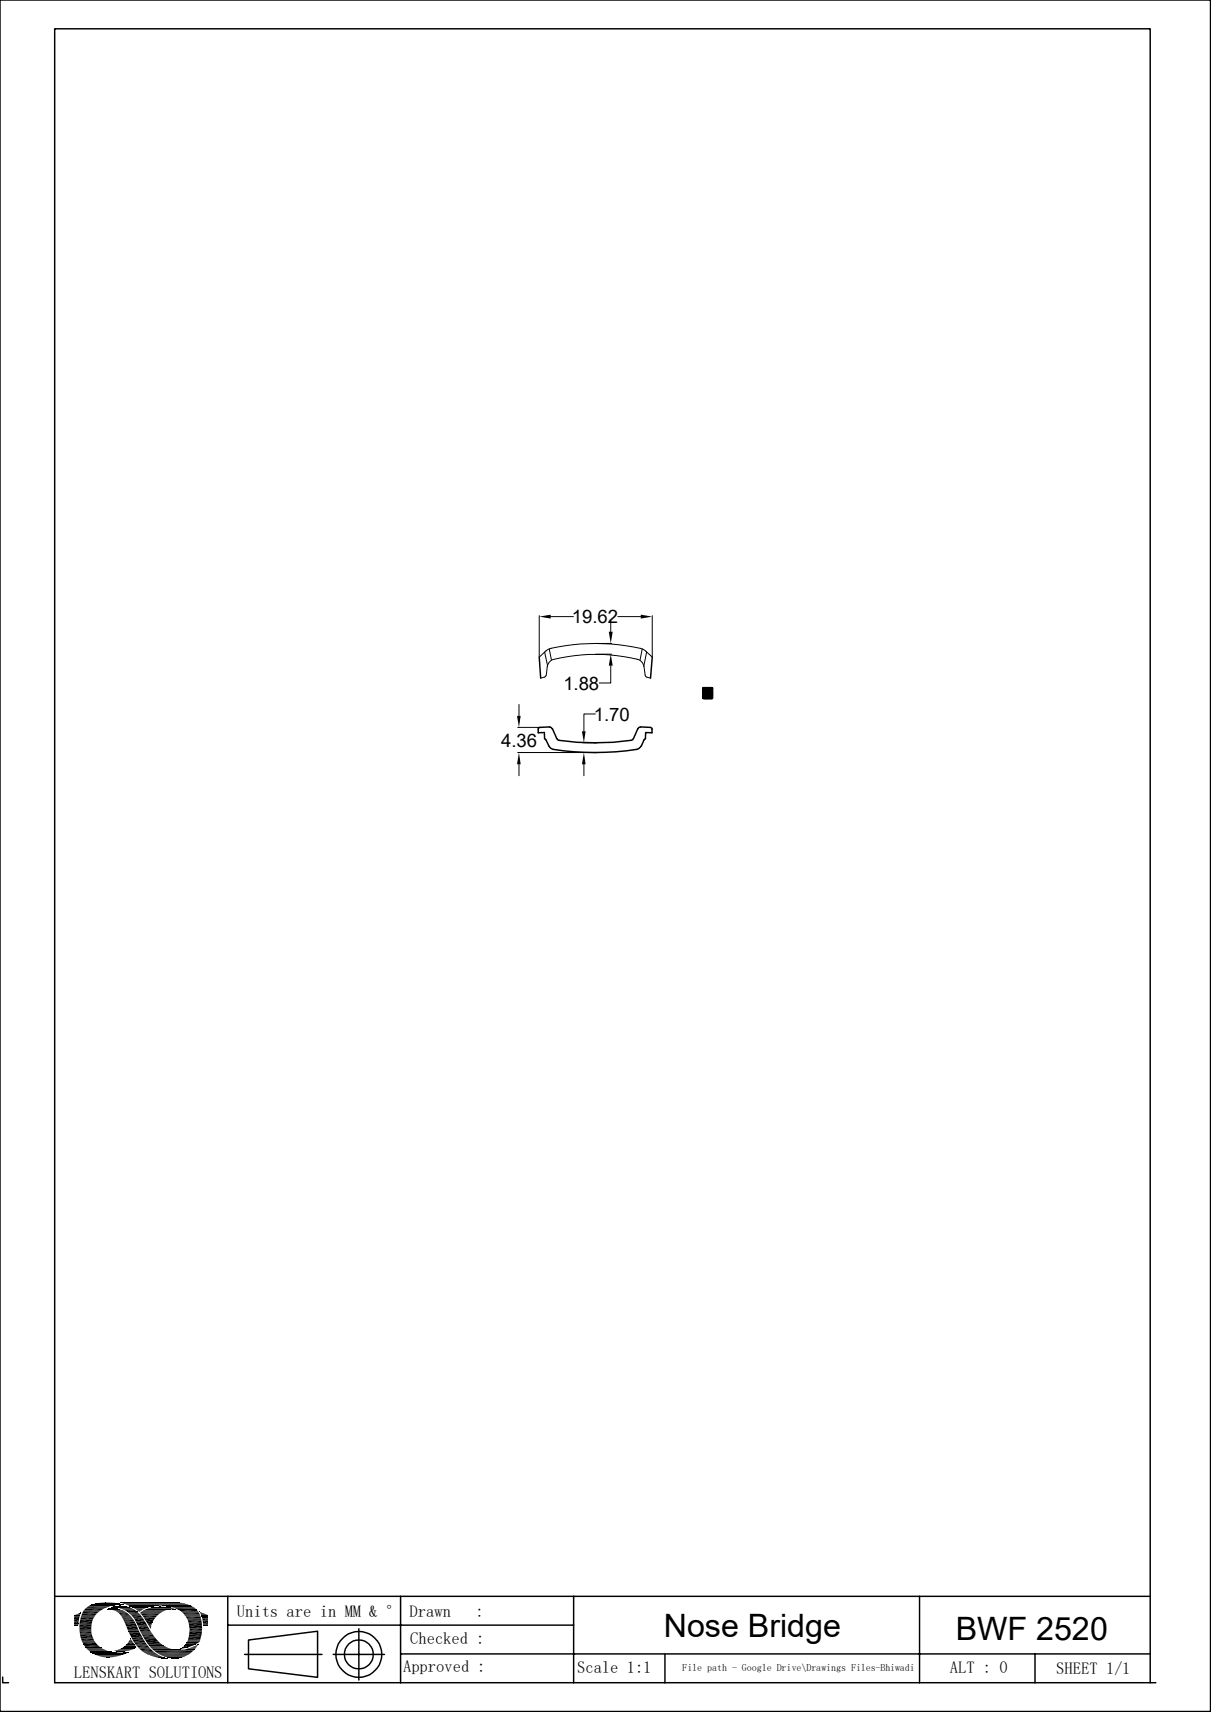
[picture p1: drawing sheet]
<svg xmlns="http://www.w3.org/2000/svg" width="210mm" height="297mm" viewBox="0 0 210 297" stroke-linecap="round" stroke-linejoin="round" font-family="sans-serif">
<g fill="none" stroke="#000" stroke-width=".25">
<path d="M0 0h209.9v296.9h-209.9zM93.5 114l.3 3.6M113.1 114l-.3 3.6M122 119.3l-.1 .2M122.2 119.3l-.3 .3M122.4 119.3l-.5 .5M122.6 119.3l-.7 .7M122.7 119.3l-.8 .8M122.9 119.3l-1 1M123.1 119.3l-1.2 1.2M123.3 119.3l-1.4 1.4M123.4 119.3l-1.5 1.6"/>
<path d="M123.6 119.4h-1.7v1.7l1.6 .1M123.6 119.4l-.1 1.8M123.6 119.3l-1.7 1.7M123.6 119.5l-1.7 1.7M123.6 119.7l-1.5 1.5M123.6 119.9l-1.3 1.3M93.6 126.2l-.3 .2v.7h1.1v1.1M94.4 128.1l.3 .2 .5 1.2 .5 .4a34 34 0 0 0 7.5 .7M95.3 126.2h.2l.3 .2M95.3 126.1l-1.7 .1M95.8 126.4l.8 1.7M96.6 128.1l.3 .3 3.1 .4 3.2 .1"/>
<path d="M109.4 128.4l-3.1 .4-3.1 .1M109.8 128.1l-.3 .3M110.6 126.4l-.7 1.7M111.1 126.1l1.7 .1 .3 .2v.7h-1.1l-.1 1.1M111.1 126.2h-.2l-.3 .2M111.2 129.5l-.5 .4a34 34 0 0 1-7.5 .7M111.9 128.1l-.2 .2-.5 1.2M123.6 120.1l-1.2 1.1M123.6 120.2l-1 1M123.6 120.4l-.8 .8M123.6 120.6l-.7 .6M123.6 120.7l-.5 .5"/>
<path d="M123.6 120.9l-.3 .3M123.6 121.1l-.1 .1M9.5 276.9h190M14.3 279.7h2.8M39.5 276.9v15M69.5 276.9v15M99.5 276.9v15M159.5 276.9v15M.5 291v.9h1M13.8 283.3h2.1M14.5 285.5h2.6M24.2 286.1h2.1"/>
<path d="M24.4 280.1h3.2M24.6 283.8h2.1M24.8 284h2.1M25.7 285.4h2.7M32.5 281.1h2.4M32.6 281.3h2.4M32.9 282.7h2.2M39.5 281.9h60M42.4 287h13.4M43.1 284.5l12-1.5v8l-12-1.5zM57.8 287h8.9M62.2 282.6v8.9"/>
<path d="M69.5 286.9h130M115.3 287v5M179.5 286.9v5M199.5 291.9v-286.9h-190v286.9h190.9"/>
<circle cx="62.2" cy="287" r="2.51"/>
<circle cx="62.2" cy="287" r="4"/>
</g>
<g fill="none" stroke="#000" stroke-width=".17">
<path d="M93.5 106.8v7.1M94.4 113.1l.6 2.3M94.7 117.1l-.2 .3-.7 .2M94.9 115.6l-.2 1.5M95.2 112.6l.4 1.9M95.5 107h3.9M95.5 112.5a35.4 35.4 0 0 1 16 .1l1.6 1.4M95.6 112.5l-.7 .3-1.4 1.2M103.3 113.5l-2.4 .1-3.7 .5a2.33 2.33 0 0 0-1.9 .8l-.4 .8M103.3 113.5h2.8M103.3 113.5l3.7 .2 3.6 .7M103.4 111.6h2.7"/>
<path d="M105.9 115.5v3h-2M105.9 107.6v2M107.1 107h4M110.5 114.4l.8 .5 .4 .8M111.4 112.6l-.4 1.9M111.7 115.6l.3 1.7 .8 .3M112.1 113.1l-.4 2.3M113.1 106.8v7.1M89.8 126.2h3.8M89.8 130.6h13.9M90 122.2v2M90 132.6v2"/>
<path d="M101 128.9h2.7M101.3 132.6v2M103.3 123.9h-2v3M14.3 279.9h2.5M14.5 279.4h3M14.9 279h3.4M15.2 278.7h3.9M15.4 278.6h4.1M15.5 278.5h4.2M15.9 278.4h5.5M15.9 278.4h5.4M16 278.3h5.2"/>
<path d="M16.2 278.3h4.8M16.4 278.2h4.3M16.6 278.2h3.9M17 278.1h3.1M17.1 278.1h2.9M18.5 279.2h2.2M18.7 279.2h2.1M19.3 278.8h3.1M19.3 278.8h3M19.3 278.8h3.2M19.4 278.7h2.7M19.7 278.7h2.2"/>
<path d="M20.1 278.5h-4.5M20.1 278.9h2.7M20.8 279h2M20.8 279.1h2.4M20.9 278h9.8M20.9 278h10.3M20.9 278.1h10.6M21.1 278.1h10.9M21.1 278.4h-5.4M21.4 278.2h10.8M21.5 278.3h10.9M21.8 278.3h10.7"/>
<path d="M21.8 278.4h10.9M22 278.4h10.9M22.1 278.5h11M22.4 278.6h10.7M22.4 278.6h5M22.5 278.6h4.4M22.5 278.7h4.2M22.8 278.8h3.2M23 278.9h2.6M23.2 279h2.2M24.3 279.8h3.7M24.3 279.8h3.6"/>
<path d="M24.3 279.9h3.5M24.4 279.7h3.8M24.6 279.6h3.6M24.6 279.5h4M24.8 279.4h3.9M24.9 279.3h4.2M25.2 279.2h4.2M25.5 279.1h4.8M25.7 278.8l-2.8 .1M25.7 279h4.4M25.8 279h4.2M26.1 278.9h3.6"/>
<path d="M26.3 278.9h3.2M26.6 278.8h2.6M26.8 278.8h2.2M28.2 278.6h5M28.9 278.6h4.3M28.9 278.7h4.5M29.6 278.8h4M29.9 278.9h3.8M30.2 279h3.7M30.4 279.2h-5.1M30.6 279.1h3.4M30.7 279.2h3.4"/>
<path d="M31.4 279.7h3.1M31.6 279.8h2.9M13.8 282.3h2M13.8 282.8h2M13.8 283h2M13.8 283.1h2M13.8 283.5h2.1M13.9 281h2.2M14 280.5h2.4M14 284.2h2.2M14.2 284.7h2.2M14.5 285.3h2.3"/>
<path d="M14.9 285.8h2.6M14.9 285.9h2.7M14.9 285.9h2.8M15 286h2.8M15.1 286.1h3M15.2 286.3h3.3M15.4 286.4h3.1M15.5 286.4h3.5M15.6 286.6h3.8M15.7 286.6h3.7M15.7 286.6h4.2M15.8 286.7h4.4"/>
<path d="M15.8 286.7h5.3M15.9 286.8h6.2M16.1 286.9h5.8M16.1 286.9h5.7M16.2 287h5.5M16.4 287h5.1M16.5 287.1h4.8M16.6 287.1h4.5M16.9 287.3h4M17.2 287.3h3.2M17.4 287.4h2.9M19.8 286.4h2.7"/>
<path d="M19.8 286.4h2.4M20 286.3h2.6M20.2 286.2h2.7M20.6 286.2h2.5M20.7 286.1h2.6M21 286h2.4M21 285.9h2.6M21.4 285.7h2.2M21.5 285.7h2.1M21.5 285.6h2.1M23.6 285.8h-2.3M24.6 280.2h2.7"/>
<path d="M24.9 280.6h2.1M25 286.8h2.1M25.6 287.1h2M25.6 285.2h2.4M25.9 285.5h2.5M25.9 285.6h2.7M26 285.7h2.8M26.1 285.8h3M26.2 285.9h3.1M26.3 286h3.3M26.4 286.1h3.4M26.4 286.1h3.7"/>
<path d="M26.5 286.2h4.1M26.5 286.2h4.7M26.6 286.3h7.1M26.6 286.3h7M27.1 286.7h6.1M27.3 286.9h5.7M27.5 286.9h5.4M27.5 287h5.4M27.7 287.1h5M28 287.2h4.4M28.3 287.3h3.9M28.5 287.5h3.5"/>
<path d="M29 287.5h2.6M29.1 287.6h2.5M31.2 286.2h2.5M31.9 280.1h2.7M32 280.2h2.7M32 280.3h2.7M32.1 280.4h2.7M32.2 280.4h2.6M32.2 280.5h2.6M32.4 280.9h2.5M32.4 284.8h2.2M32.4 284.9h2.2"/>
<path d="M32.4 284.9h2.1M32.4 285h2.1M32.5 284.7h2.2M32.6 284.6h2.1M32.6 284.7h2.1M32.6 284.5h2.1M32.7 281.5h2.3M32.7 283.9h2.2M32.9 282.5h2.2"/>
</g>
<g fill="#000">
<path d="M93.5 107l2-.4v.7zM105.6 109.6h.7l-.4 2zM105.9 113.5l.4 2h-.7zM111.1 106.6l2 .4-2 .3zM89.7 124.2h.6l-.3 2zM90 130.6l.3 2h-.6zM101.3 130.6l.3 2h-.7zM100.9 126.9h.7l-.3 2zM13.4 280l.4-.1 .1 .1zM13.8 279.9h.2l-.1 .1zM13.8 279.9h.2zM17.8 278h1.6z"/>
<path d="M18.2 278h1.2zM18.6 279.1h2zM18.7 279.1h1.9zM18.8 279.1h1.7zM18.8 279.1h1.6zM18.9 279.1h1.5zM19 279.1h1zM18.9 279.1h1.2zM19 279.1h1.1zM19.1 279.1h.9zM19.1 279.2l1.9 .1zM19.1 279.1h.8z"/>
<path d="M19.3 279.1h.6zM19.5 279.3l1.8 .1zM19.3 279.1h.5zM19.6 279l.2 .1zM19.6 279h.1zM19.7 279.4h1.6zM19.9 279.4l1.7 .2h-1.4zM19.9 279.4h1.4l.3 .2zM20 278.7h1.8zM20 278.7h1.7zM20.1 278.6l1.6 .1zM20.2 279.6l1.7 .1h-1.5z"/>
<path d="M20.2 279.6h1.4l.3 .1zM20.1 278.6h1.4zM20.4 278.6h1.1zM20.4 279.7l1.6 .1zM20.5 279.8l1.8 .2h-1.5zM20.5 279.8h1.5l.3 .2zM20.7 278.6h.3zM20.4 278.6h.8zM20.7 278.6h.5zM21.1 278.4h.3zM21.3 279.2h1.9zM22 279.5l1.8 .1z"/>
<path d="M22.1 279.6h1.7zM22.1 279.6l1.8 .1zM22.2 279.7l1.9 .2h-1.7zM22.2 279.7h1.7l.2 .2zM22.4 279.9l1.9 .2h-1.7zM22.4 279.9h1.7l.2 .2zM23.2 279h1.9zM23.3 279l1.8 .1zM23.4 279.1h1.6zM23.4 279.1h1.7zM23.5 279.1h1.4zM23.5 279.1h1.5z"/>
<path d="M23.5 279.1l1.3 .1zM23.6 279.2l.9 .2h-.7zM23.6 279.2h1.2l-.3 .2zM23.8 279.4h.6zM23.8 279.4h.7zM23.9 279.4l.4 .2zM23.9 279.4h.5l-.1 .2zM24.1 279.6l.1 .1zM24.1 279.6h.2zM27.1 278.8h1.9zM27.1 278.8h1.8zM27.7 278.8h1.2z"/>
<path d="M27.7 278.8h.7zM29.9 279.2h.5zM30 279.2h.4zM30.3 279.2h.1zM30.4 278h.2zM34.7 279.7h.1zM34.7 279.7l.4 .1h-.4zM34.7 279.7l.4 .1zM34.7 279.8l.8 .2h-.7zM34.7 279.8l.8 .2zM34.8 280l1.1 .1h-1.1zM34.8 280h.7l.4 .1z"/>
<path d="M12.9 280.2h.9zM12.9 280.2l.9 .1zM12.9 280.3l.9 .1h-.9zM12.9 280.3h.9v.1zM12.9 280.4l.8 .4h-.8zM12.9 280.4h.9l-.1 .4zM12.9 280.8h.8zM12.9 280.8l.7 .5h-.7zM12.9 280.8h.8l-.1 .5zM12.9 281.3l.7 .4h-.7zM12.9 281.3h.7v.4zM12.9 281.7h.7z"/>
<path d="M12.9 281.7l.7 .2h-.7zM12.9 281.7h.7v.2zM12.9 281.9h.7zM12.9 281.9h.6zM12.9 281.9l.6 .1zM13 280.2h.9zM13.2 280.1l.7 .1zM13.2 280.1h.7zM13.4 280h.5zM13.8 282.3l2 .4h-2zM13.8 282.3h2v.4zM17.8 287.4l1.8 .1z"/>
<path d="M17.8 287.4h1.9zM17.9 287.5h1.1zM17.9 287.5h1.7zM18.4 287.5h.6zM18.6 287.5h.4zM19.9 286.4l1.9 .1zM19.9 286.4h2zM20.1 286.5h1.4zM20.1 286.5h1.7zM20.2 286.5h1.1zM20.2 286.5h1.3zM20.5 286.5h.7z"/>
<path d="M20.5 286.5h.8zM20.8 280l1.7 .2h-1.5zM20.8 280h1.5l.2 .2zM20.8 286.5h.3zM20.8 286.5h.4zM20.9 286.5h.2zM21 280.2l1.7 .3h-1.6zM21 280.2h1.5l.2 .3zM21.1 280.5h1.7zM21.2 280.5l1.7 .2h-1.7zM21.2 280.5h1.6l.1 .2zM21.2 280.7l1.8 .1h-1.7z"/>
<path d="M21.2 280.7h1.7l.1 .1zM21.3 280.8l1.8 .2h-1.7zM21.3 280.8h1.7l.1 .2zM21.4 281l1.8 .1zM21.4 281.1l1.9 .2h-1.8zM21.4 281.1h1.8l.1 .2zM21.1 286.7h1zM21.4 286.7h.8zM21.5 286.7h.7zM21.5 281.3l1.9 .1zM21.6 281.4l1.9 .3h-1.8zM21.6 281.4h1.8l.1 .3z"/>
<path d="M21.6 285.6l2 .1zM21.6 285.6h1.9zM21.7 281.7l2 .5h-1.8zM21.7 281.7h1.8l.2 .5zM21.7 285.5l1.8 .1zM21.7 286.7h.5zM21.7 285.5h1.8zM21.8 285.5h1.7zM21.8 286.7h.4zM21.9 286.7h.3zM21.9 282.2l2.1 .5h-1.9zM21.9 282.2h1.8l.3 .5z"/>
<path d="M21.9 285.3h1.4zM21.9 285.3l1.6 .2h-1.7zM21.9 285.3h1.4l.2 .2zM22.1 286.6h.2zM22.1 282.7l1.9 .1zM22.1 286.6h.3zM22.2 282.8l1.9 .1zM22.2 282.9l1.9 .1zM22.2 284.9l.9 .1zM22.2 285l1.1 .3h-1.4zM22.2 285h.9l.2 .3zM22.3 283h1.8z"/>
<path d="M22.3 283l1.9 .2h-1.8zM22.3 283h1.8l.1 .2zM22.4 283.2l2.3 .9h-1.9zM22.4 283.2h1.8l.5 .9zM22.4 284.7l.7 .2h-.9zM22.4 284.7h.5l.2 .2zM22.5 284.6l.4 .1h-.5zM22.5 284.6h.3l.1 .1zM22.6 284.4h.1zM22.6 284.4l.2 .2h-.3zM22.6 284.4l.2 .2zM22.6 280.1l1.9 .2h-1.6z"/>
<path d="M22.6 280.1h1.7l.2 .2zM22.9 280.3l1.8 .4h-1.5zM22.9 280.3h1.6l.2 .4zM23.2 280.7l1.6 .1zM23.2 280.8l1.9 .4h-1.6zM23.2 280.8h1.6l.3 .4zM23.5 281.2l1.6 .1zM23.5 281.3l2 .7h-1.6zM23.5 281.3h1.6l.4 .7zM23.9 282l1.7 .2h-1.6zM23.9 282h1.6l.1 .2zM24 282.2l1.9 .5h-1.7z"/>
<path d="M24 282.2h1.6l.3 .5zM24.2 282.7l1.9 .3h-1.8zM24.2 282.7h1.7l.2 .3zM24.3 283l1.9 .1zM24.4 283.1l1.8 .1zM24.4 283.2l1.9 .1zM24.5 283.3h1.8zM24.5 283.3l1.9 .1zM24.6 283.4l1.9 .1h-1.9zM24.6 283.4h1.8l.1 .1zM24.6 283.5l1.9 .1zM24.9 280.6l2 .1z"/>
<path d="M25 280.7l1.6 .4h-1.4zM25 280.7h1.9l-.3 .4zM25.1 284.4l2.5 .5h-2.2zM25.1 284.4h2l.5 .5zM25.2 281.1l1.2 .4h-.9zM25.2 281.1h1.4l-.2 .4zM25.3 286.9l2 .1h-1.7zM25.3 286.9h1.8l.2 .1zM25.5 281.5h.9zM25.5 281.5l.7 .4h-.5zM25.5 281.5h.9l-.2 .4zM25.7 281.9l.5 .2h-.4z"/>
<path d="M25.7 281.9h.5v.2zM25.8 282.1l.4 .1h-.3zM25.8 282.1h.4v.1zM25.9 282.2l.3 .3zM25.9 282.2h.3v.3zM26.1 282.5l.1 .1zM26.1 287.2l1.7 .1zM26.3 287.3l1.9 .2h-1.2zM26.3 287.3h1.5l.4 .2zM27 287.5h1.3zM27.1 287.5l1.4 .1zM27.6 287.6h1z"/>
<path d="M27.6 287.6l1.1 .1zM27.8 287.7h1.1zM28 287.7h.9zM28.1 287.7h.9zM28.5 287.7h.5zM28.7 287.7h.3zM28.8 287.7h.2zM29.1 287.5l2 .2h-1.4zM29.7 287.7h1.3zM29.7 287.7h1.4zM30 287.7h.8zM30 287.7h1z"/>
<path d="M30.1 287.7h.4zM30.1 287.7h.7zM30.2 287.7h.3zM31.3 286h.2zM31.3 286h.3zM31.3 286h.4zM31.4 286h.5zM31.4 286l.2-.2 .3 .2zM31.6 285.8h.8l-.5 .2zM31.6 285.8h.9zM31.6 285.8h1zM31.6 285.8h.8z"/>
<path d="M31.7 285.8h.9zM31.7 285.8h1zM31.9 286.2h1.8zM32 285.5l.7 .3h-1zM32 285.5h1.3l-.6 .3zM32 285.5h1.3zM32 285.5h1.4zM32.1 286.1h1.7zM32.2 286.1h1.6zM32.2 285.2h1.8zM32.2 285.2l1.2 .3h-1.4zM32.2 285.2h1.8l-.6 .3z"/>
<path d="M32.3 285l1.9 .1zM32.3 285h2zM32.3 285.1l1.7 .1h-1.8zM32.3 285.1h1.9l-.2 .1zM32.3 286.1h1.5zM32.4 285h2zM32.4 284.9l2 .1h-2zM32.6 286h1.3zM32.7 281.6l2.3 .5h-2.2zM32.7 281.6h2.3v.5zM32.7 284l2 .5h-2.1zM32.7 284h2.1l-.1 .5z"/>
<path d="M32.8 286h1.1zM32.9 283l2.1 .5h-2.2zM32.9 283h2.1v.5zM32.9 285.9h1.1zM33.1 285.8h.9zM33.3 285.8h.7zM33.4 285.7h.7zM33.4 285.7l.2-.1 .5 .1zM33.6 285.6h.5v.1zM33.6 285.6l.4-.1 .1 .1zM34 285.5h.2l-.1 .1zM34 285.5l.2-.1v.1z"/>
<path d="M34.2 285.4h.1l-.1 .1zM34.2 285.4l.1-.1zM34.8 280.1l1.2 .1zM34.9 280.2h1.1zM34.9 280.2h1.2zM34.9 280.2l1.2 .1zM34.9 280.3l1.2 .1h-1.1zM34.9 280.3h1.2v.1zM35 280.4h1.1zM35 280.4l1.1 .2h-1zM35 280.4h1.1v.2zM35.1 280.6h1z"/>
<path d="M35.1 280.6l1 .1zM35.1 280.7l1 .1zM35.1 280.8l1 .3h-1zM35.1 280.8h1v.3zM35.1 281.1h1zM35.1 281.1l1 .5h-.9zM35.1 281.1h1v.5zM35.2 281.6l.9 .2h-.9zM35.2 281.6h.9v.2zM35.2 281.8l.9 .2h-.8zM35.2 281.8h.9v.2zM35.3 282h.8z"/>
<path d="M35.4 282h.7zM35.5 282l.6 .1zM35.9 282.1h.2z"/>
</g>
<g fill="none" stroke="#000" stroke-width=".21">
<path d="M14.4 279.5h3M15 278.8h3.9M31.7 279.9h2.9M13.8 281.5h2.2M13.8 281.7h2.1M14.1 280.4h2.4M14.2 284.9h2.4M14.7 285.7h2.7M23.5 285.4h2.1M24 285.9h2M24.4 286.4h2.1M24.7 286.6h2.1"/>
<path d="M24.9 284.2h2.2M32.9 282.9h2.1"/>
</g>
<path d="M14.6 279.2h3.5M30.9 279.4h3.4M13.9 284h2.2M14.1 280.1h2.7M14.4 285.2h2.4M22.8 284.2h2M25.4 285h2.5M32.8 283.7h2.2" fill="none" stroke="#000" stroke-width=".34"/>
<path d="M21.4 279.4h2.3M13.9 283.7h2.1M22.9 284.5h2.2M23.1 284.8h2.1M23.3 285.1h2.1M23.7 285.6h2.2M24.7 280.4h2.6M26.7 286.5h6.8M32.3 280.6h2.5" fill="none" stroke="#000" stroke-width=".3"/>
<path d="M13.8 281.2h2.3M13.9 280.8h2.4M14.1 284.5h2.2" fill="none" stroke="#000" stroke-width=".38"/>
<path d="M13.8 282h2.1M32.8 282.3h2.3" fill="none" stroke="#000" stroke-width=".42"/>
<g font-size="5.6">
<text x="115.1" y="283.9">Nose Bridge</text>
<text x="165.7" y="284.5">BWF 2520</text>
</g>
<g font-size="3.2">
<text x="99.2" y="108.1">19.62</text>
<text x="97.7" y="119.6">1.88</text>
<text x="103" y="125">1.70</text>
<text x="86.9" y="129.5">4.36</text>
</g>
<g font-size="2.9">
<text x="41.1" y="280.6">Units are in MM &amp; °</text>
<text x="71" y="280.6">Drawn</text>
<text x="82.5" y="280.6">:</text>
<text x="71.1" y="285.2">Checked :</text>
<text x="12.8" y="291.1">LENSKART SOLUTIONS</text>
<text x="69.9" y="290.1">Approved :</text>
<text x="100.1" y="290.3">Scale 1:1</text>
<text x="164.7" y="290.3">ALT : 0</text>
<text x="183.2" y="290.4">SHEET 1/1</text>
</g>
<text font-size="1.7" x="118.3" y="289.9">File path - Google Drive\Drawings Files-Bhiwadi</text>
</svg>
